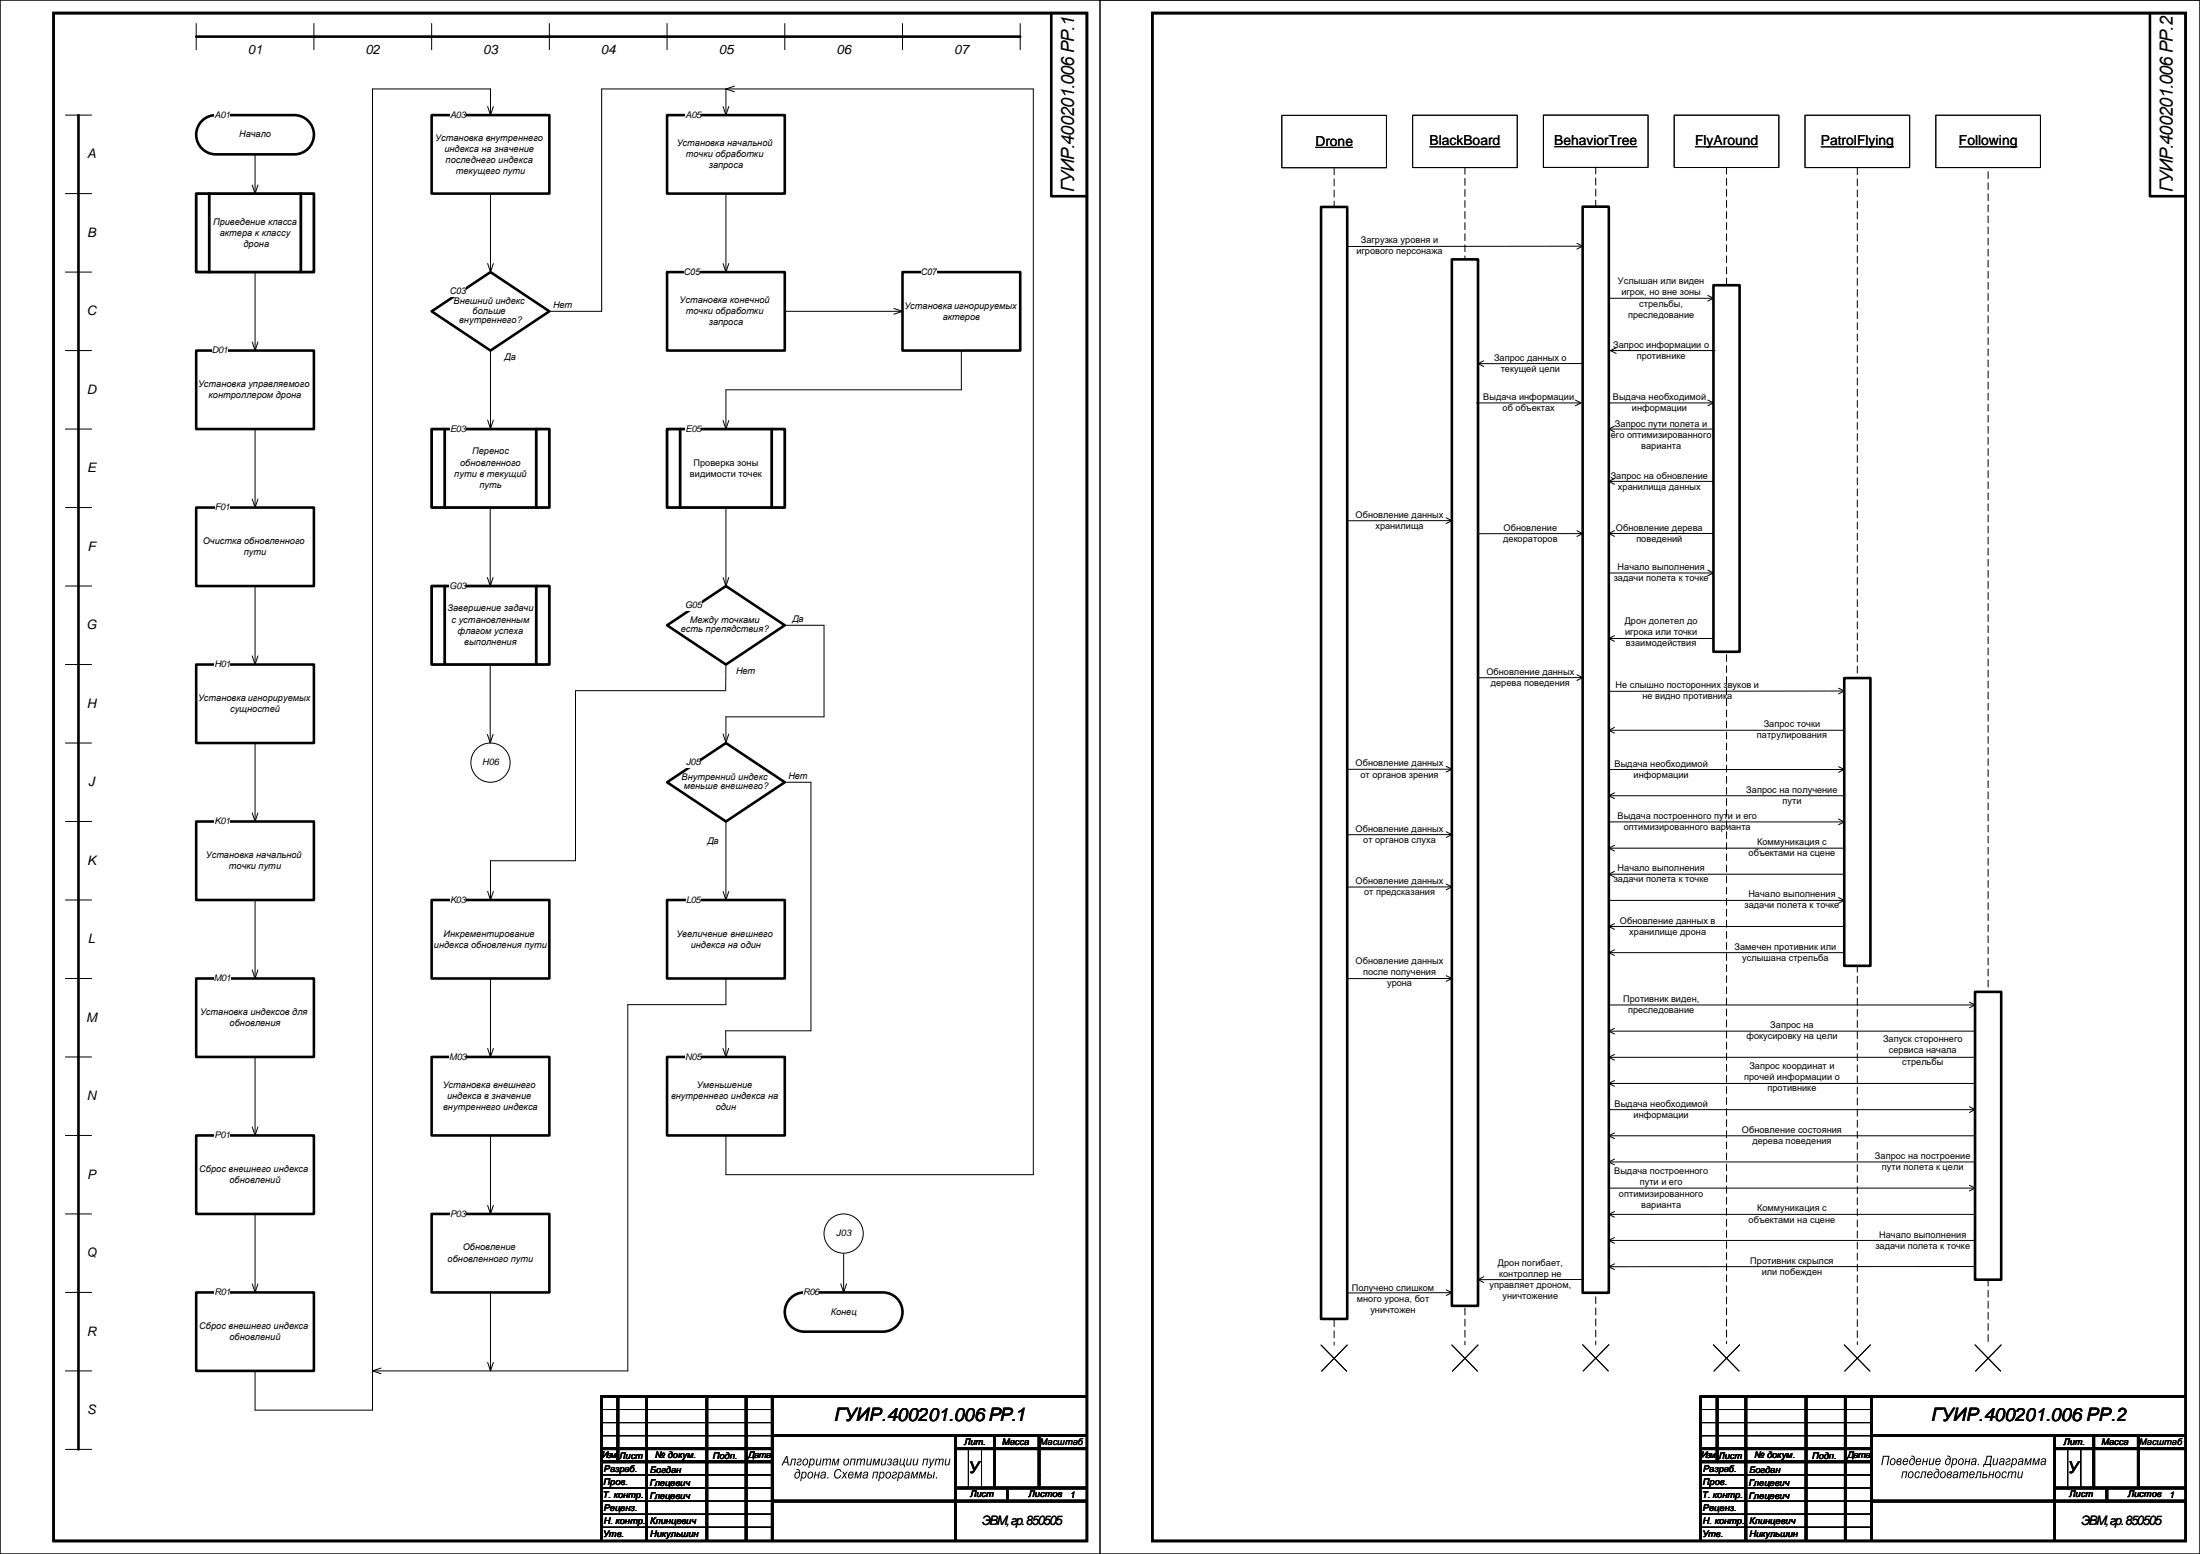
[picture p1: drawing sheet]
<svg xmlns="http://www.w3.org/2000/svg" width="841mm" height="594mm" viewBox="0 0 841 594" stroke-linecap="round" stroke-linejoin="round" font-family="sans-serif">
<g fill="none" stroke="#000" stroke-width=".38">
<path d="M0 0h841v594h-841zM0 0h420.5v594h-420.5zM420.5 .1h420.5v593.9h-420.5zM230.2 538.8h65M650.4 538.8h65M230.2 543.8h65M230.2 548.7h65M370.2 553.7v15.1M375.2 553.7v15.1M650.4 543.8h65M650.4 548.7h65M790.4 553.7v15.1"/>
<path d="M795.4 553.7v15.1M230.2 563.7h65M230.2 568.8h65M230.2 573.8h65M230.2 578.7h65M650.4 563.7h65M650.4 568.8h65M650.4 573.8h65M650.4 578.7h65M230.2 583.7h65M650.4 583.7h65"/>
</g>
<path d="M20.5 5h395v584h-395zM440.5 5h395v584h-395z" fill="none" stroke="#000" stroke-width="1" stroke-linecap="butt"/>
<g fill="none" stroke="#000" stroke-width="1">
<path d="M401.9 5v70h13.6M821.9 5v70h13.6M229.9 533.7v55.1M230.2 533.7h185M236.2 534.3v24.4M247.2 533.7v55.1M270.2 533.7v55.1M285.2 533.7v55.1M295.2 533.7v55.1M650.1 533.7v55.1M650.4 533.7h185M656.4 534.3v24.4"/>
<path d="M667.4 533.7v55.1M690.4 533.7v55.1M705.4 533.7v55.1M715.4 533.7v55.1M230.2 553.7h65M230.2 558.7h65M295.2 548.7h120M365.2 548.7v40.1M365.2 553.7h50M380.2 548.7v20.1M397.2 548.7v20.1M650.4 553.7h65"/>
<path d="M650.4 558.7h65M715.4 548.7h120M785.4 553.7h50M785.4 548.7v40.1M800.4 548.7v20.1M817.4 548.7v20.1M295.2 573.8h120M365.2 568.8h50M385.2 568.8v5M715.4 573.8h120M785.4 568.8h50M805.4 568.8v5"/>
</g>
<path d="M77.6 45.8a7.5 7.5 0 0 1 4.9-1.8h30a7.5 7.5 0 0 1 7.5 7.5 7.5 7.5 0 0 1-7.5 7.5h-30a7.5 7.5 0 0 1-7-4.9 7.5 7.5 0 0 1 2.1-8.3z" fill-rule="evenodd" fill="#fff"/>
<path d="M75 14h315M30 44v510M77.6 45.8a7.5 7.5 0 0 1 4.9-1.8h30a7.5 7.5 0 0 1 7.5 7.5 7.5 7.5 0 0 1-7.5 7.5h-30a7.5 7.5 0 0 1-7-4.9 7.5 7.5 0 0 1 2.1-8.3z" fill="none" stroke="#000" stroke-width="1"/>
<g fill="none" stroke="#000" stroke-width=".38">
<path d="M75 9v10M120 9v10M165 9v10M210 9v10M255 9v10M300 9v10M345 9v10M390 9v10M25 44h10M25 74h10M25 104h10M25 134h10"/>
<path d="M25 164h10M25 194h10M25 224h10M25 254h10M25 284h10M25 314h10M25 344h10M25 374h10M25 404h10M25 434h10M25 464h10"/>
</g>
<path d="M82 42.1h6v4.2h-6z" fill-rule="evenodd" fill="#fff"/>
<path d="M97.5 59v15M96.4 70.7l1.1 3.3 1.1-3.3M25 494h10M25 524h10M25 554h10" fill="none" stroke="#000" stroke-width=".38"/>
<path d="M75 74h45v30h-45z" fill-rule="evenodd" fill="#fff"/>
<path d="M75 74h45v30h-45z" fill="none" stroke="#000" stroke-width="1.1"/>
<path d="M81.4 82.6h32.2v12.8h-32.2z" fill-rule="evenodd" fill="#fff"/>
<path d="M80 74v30M115 74v30" fill="none" stroke="#000" stroke-width="1.1"/>
<path d="M75 134h45v30h-45z" fill-rule="evenodd" fill="#fff"/>
<path d="M75 134h45v30h-45z" fill="none" stroke="#000" stroke-width=".99"/>
<path d="M97.5 104v30M96.4 130.7l1.1 3.3 1.1-3.3" fill="none" stroke="#000" stroke-width=".38"/>
<path d="M75 194h45v30h-45z" fill-rule="evenodd" fill="#fff"/>
<path d="M75 194h45v30h-45z" fill="none" stroke="#000" stroke-width=".99"/>
<path d="M75 254h45v30h-45z" fill-rule="evenodd" fill="#fff"/>
<path d="M75 254h45v30h-45z" fill="none" stroke="#000" stroke-width=".99"/>
<path d="M75 314h45v30h-45z" fill-rule="evenodd" fill="#fff"/>
<path d="M75 314h45v30h-45z" fill="none" stroke="#000" stroke-width=".99"/>
<path d="M75 374h45v30h-45z" fill-rule="evenodd" fill="#fff"/>
<path d="M75 374h45v30h-45z" fill="none" stroke="#000" stroke-width=".99"/>
<path d="M75 434h45v30h-45z" fill-rule="evenodd" fill="#fff"/>
<path d="M75 434h45v30h-45z" fill="none" stroke="#000" stroke-width=".99"/>
<path d="M75 494h45v30h-45z" fill-rule="evenodd" fill="#fff"/>
<path d="M75 494h45v30h-45z" fill="none" stroke="#000" stroke-width=".99"/>
<g fill="none" stroke="#000" stroke-width=".38">
<path d="M186.4 40.7l1.1 3.3 1.1-3.3M187.5 44v-10h-45.1v505h-44.9v-15M97.5 164v30M96.4 190.7l1.1 3.3 1.1-3.3M97.5 224v30M96.4 250.7l1.1 3.3 1.1-3.3M97.5 284v30M96.4 310.7l1.1 3.3 1.1-3.3M97.5 344v30M96.4 370.7l1.1 3.3 1.1-3.3M97.5 404v30M96.4 430.7l1.1 3.3 1.1-3.3"/>
<path d="M97.5 464v30M96.4 490.7l1.1 3.3 1.1-3.3"/>
</g>
<path d="M165 44h45v30h-45z" fill-rule="evenodd" fill="#fff"/>
<path d="M165 44h45v30h-45z" fill="none" stroke="#000" stroke-width=".99"/>
<path d="M165 119l22.5-15 22.5 15-22.5 15z" fill-rule="evenodd" fill="#fff"/>
<path d="M165 119l22.5-15 22.5 15-22.5 15z" fill="none" stroke="#000" stroke-width=".99"/>
<path d="M171.9 109.2h6.2v4.2h-6.2z" fill-rule="evenodd" fill="#fff"/>
<path d="M187.5 134v29.8M186.4 160.6l1.1 3.2 1.1-3.2" fill="none" stroke="#000" stroke-width=".38"/>
<circle cx="187.5" cy="291.5" r="7.5" fill="#fff"/>
<g fill="none" stroke="#000" stroke-width=".38">
<path d="M187.5 74v30M186.4 100.7l1.1 3.3 1.1-3.3"/>
<circle cx="187.5" cy="291.5" r="7.5"/>
</g>
<g fill="#fff">
<path d="M192.9 134.4h4.2v4.2h-4.2z" fill-rule="evenodd"/>
<path d="M165 164h45v30h-45z" fill-rule="evenodd"/>
</g>
<path d="M165 164h45v30h-45z" fill="none" stroke="#000" stroke-width="1.1"/>
<path d="M173.7 170.5h27.6v17h-27.6z" fill-rule="evenodd" fill="#fff"/>
<path d="M170 164v30M205 164v30" fill="none" stroke="#000" stroke-width="1.1"/>
<path d="M165 224h45v30h-45z" fill-rule="evenodd" fill="#fff"/>
<path d="M165 224h45v30h-45z" fill="none" stroke="#000" stroke-width="1.1"/>
<path d="M171 230.5h33v17h-33z" fill-rule="evenodd" fill="#fff"/>
<path d="M170 224v30M205 224v30" fill="none" stroke="#000" stroke-width="1.1"/>
<path d="M187.4 194v30M186.3 220.7l1.1 3.3 1.1-3.3M187.4 254v30M186.3 280.7l1.1 3.3 1.1-3.3" fill="none" stroke="#000" stroke-width=".38"/>
<path d="M255 239l22.5-15 22.5 15-22.5 15z" fill-rule="evenodd" fill="#fff"/>
<path d="M255 239l22.5-15 22.5 15-22.5 15z" fill="none" stroke="#000" stroke-width=".99"/>
<g fill="#fff">
<path d="M261.8 229.2h6.3v4.2h-6.3z" fill-rule="evenodd"/>
<path d="M302.9 234.4h4.2v4.2h-4.2z" fill-rule="evenodd"/>
</g>
<path d="M276.4 40.7l1.1 3.3 1.1-3.3M277.5 44v-10h-47.5v85h-20" fill="none" stroke="#000" stroke-width=".38"/>
<path d="M255 164h45v30h-45z" fill-rule="evenodd" fill="#fff"/>
<path d="M255 164h45v30h-45z" fill="none" stroke="#000" stroke-width="1.1"/>
<path d="M263.7 174.8h27.6v8.4h-27.6z" fill-rule="evenodd" fill="#fff"/>
<path d="M260 164v30M295 164v30" fill="none" stroke="#000" stroke-width="1.1"/>
<path d="M277.5 194v30M276.4 220.7l1.1 3.3 1.1-3.3" fill="none" stroke="#000" stroke-width=".38"/>
<path d="M211.5 114.4h7v4.2h-7z" fill-rule="evenodd" fill="#fff"/>
<path d="M277.5 274v9.8M276.4 280.6l1.1 3.2 1.1-3.2" fill="none" stroke="#000" stroke-width=".38"/>
<path d="M255 299l22.5-15 22.5 15-22.5 15z" fill-rule="evenodd" fill="#fff"/>
<path d="M255 299l22.5-15 22.5 15-22.5 15z" fill="none" stroke="#000" stroke-width=".99"/>
<g fill="#fff">
<path d="M262.3 289.2h5.4v4.2h-5.4z" fill-rule="evenodd"/>
<path d="M301.5 294.4h7v4.2h-7z" fill-rule="evenodd"/>
<path d="M255 344h45v30h-45z" fill-rule="evenodd"/>
</g>
<path d="M255 344h45v30h-45z" fill="none" stroke="#000" stroke-width=".99"/>
<path d="M277.4 394l.1 10M278.6 400.7l-1.1 3.3-1.1-3.3" fill="none" stroke="#000" stroke-width=".38"/>
<path d="M255 404h45v30h-45z" fill-rule="evenodd" fill="#fff"/>
<path d="M255 404h45v30h-45z" fill="none" stroke="#000" stroke-width=".99"/>
<path d="M300 299h10v95h-32.6M277.5 314v30M276.4 340.7l1.1 3.3 1.1-3.3" fill="none" stroke="#000" stroke-width=".38"/>
<path d="M270.4 319.4h4.2v4.2h-4.2z" fill-rule="evenodd" fill="#fff"/>
<path d="M300 239h15M277.5 374v10M142.4 524h97.6M145.7 522.9l-3.3 1.1 3.3 1.1" fill="none" stroke="#000" stroke-width=".38"/>
<path d="M255 44h45v30h-45z" fill-rule="evenodd" fill="#fff"/>
<path d="M255 44h45v30h-45z" fill="none" stroke="#000" stroke-width=".99"/>
<path d="M255 104h45v30h-45z" fill-rule="evenodd" fill="#fff"/>
<path d="M255 104h45v30h-45z" fill="none" stroke="#000" stroke-width=".99"/>
<path d="M277.5 74v30M276.4 100.7l1.1 3.3 1.1-3.3M277.5 149v15M276.4 160.7l1.1 3.3 1.1-3.3M315 239v35h-37.5" fill="none" stroke="#000" stroke-width=".38"/>
<path d="M165 404h45v30h-45z" fill-rule="evenodd" fill="#fff"/>
<path d="M165 404h45v30h-45z" fill="none" stroke="#000" stroke-width=".99"/>
<path d="M165 344h45v30h-45z" fill-rule="evenodd" fill="#fff"/>
<path d="M165 344h45v30h-45z" fill="none" stroke="#000" stroke-width=".99"/>
<path d="M277.5 254l-.1 10h-57.4v65h-32.5v15M186.4 340.7l1.1 3.3 1.1-3.3M187.5 374v30M277.5 384h-37.5v140M186.4 400.7l1.1 3.3 1.1-3.3M187.5 434v30M186.4 460.7l1.1 3.3 1.1-3.3" fill="none" stroke="#000" stroke-width=".38"/>
<path d="M345 104h45v30h-45z" fill-rule="evenodd" fill="#fff"/>
<path d="M345 104h45v30h-45z" fill="none" stroke="#000" stroke-width=".99"/>
<path d="M300 119h45M341.7 117.9l3.3 1.1-3.3 1.1M367.5 134v15h-90" fill="none" stroke="#000" stroke-width=".38"/>
<path d="M165 464h45v30h-45z" fill-rule="evenodd" fill="#fff"/>
<path d="M165 464h45v30h-45z" fill="none" stroke="#000" stroke-width=".99"/>
<path d="M187.5 494v30M186.4 520.7l1.1 3.3 1.1-3.3" fill="none" stroke="#000" stroke-width=".38"/>
<circle cx="322.5" cy="471.5" r="7.5" fill="#fff"/>
<circle cx="322.5" cy="471.5" r="7.5" fill="none" stroke="#000" stroke-width=".38"/>
<path d="M302.6 495.8a7.5 7.5 0 0 1 4.9-1.8h30a7.5 7.5 0 0 1 7.5 7.5 7.5 7.5 0 0 1-7.5 7.5h-30a7.5 7.5 0 0 1-7-4.9 7.5 7.5 0 0 1 2.1-8.3z" fill-rule="evenodd" fill="#fff"/>
<path d="M302.6 495.8a7.5 7.5 0 0 1 4.9-1.8h30a7.5 7.5 0 0 1 7.5 7.5 7.5 7.5 0 0 1-7.5 7.5h-30a7.5 7.5 0 0 1-7-4.9 7.5 7.5 0 0 1 2.1-8.3z" fill="none" stroke="#000" stroke-width="1"/>
<path d="M306.9 491.9h6.2v4.2h-6.2z" fill-rule="evenodd" fill="#fff"/>
<path d="M322.5 479.2v14.8M321.4 490.7l1.1 3.3 1.1-3.3" fill="none" stroke="#000" stroke-width=".38"/>
<g fill="#fff">
<path d="M172 41.9h6v4.2h-6z" fill-rule="evenodd"/>
<path d="M262 41.9h6v4.2h-6z" fill-rule="evenodd"/>
<path d="M351.9 101.9h6.2v4.2h-6.2z" fill-rule="evenodd"/>
<path d="M261.4 101.9h6.2v4.2h-6.2z" fill-rule="evenodd"/>
<path d="M80.9 131.9h6.2v4.2h-6.2z" fill-rule="evenodd"/>
<path d="M82.1 191.9h5.8v4.2h-5.8z" fill-rule="evenodd"/>
<path d="M81.9 251.9h6.1v4.2h-6.1z" fill-rule="evenodd"/>
<path d="M82 311.9h6v4.2h-6z" fill-rule="evenodd"/>
<path d="M81.8 371.9h6.4v4.2h-6.4z" fill-rule="evenodd"/>
<path d="M82 431.9h6v4.2h-6z" fill-rule="evenodd"/>
<path d="M81.9 491.9h6.1v4.2h-6.1z" fill-rule="evenodd"/>
<path d="M172 161.9h6v4.2h-6z" fill-rule="evenodd"/>
<path d="M171.9 221.9h6.3v4.2h-6.3z" fill-rule="evenodd"/>
<path d="M172 341.9h6v4.2h-6z" fill-rule="evenodd"/>
<path d="M171.8 401.9h6.4v4.2h-6.4z" fill-rule="evenodd"/>
<path d="M172 461.9h6v4.2h-6z" fill-rule="evenodd"/>
<path d="M262 161.9h6v4.2h-6z" fill-rule="evenodd"/>
<path d="M262.2 341.9h5.6v4.2h-5.6z" fill-rule="evenodd"/>
<path d="M261.9 401.9h6.2v4.2h-6.2z" fill-rule="evenodd"/>
</g>
<g fill="none" stroke="#000" stroke-width=".38">
<path d="M277.5 34h117.5v415h-117.5v-15M280.8 32.9l-3.3 1.1 3.3 1.1M490 44.1h40v20h-40zM540 44.1h40v20h-40zM590 44h40v20h-40zM690 44.1h40v20h-40zM740 44.1h40v20h-40zM505 514.1l9.8 10M515 514.1l-9.8 10M555 514.1l9.8 10M565 514.1l-9.8 10M605 514l9.8 10"/>
<path d="M615 514l-9.8 10M705 514.1l9.8 10M715 514.1l-9.8 10M755 514.1l9.8 10M765 514.1l-9.8 10"/>
</g>
<g fill="#000">
<path d="M300.5 556.5h.5l.5 3.6h-.4l-.1-1h-1.3l-.5 1h-.5zM300.7 556.9l-.8 1.8h1zM302.6 557.5h1.7l-.5 2.6h-.4l.5-2.2h-1l-.4 2-.8 .2 .5-.5zM305.1 557.6a.83 .83 0 0 1 1.4 .5 .83 .83 0 0 1-1.2 .9 .45 .45 0 0 0-.4 .6 .45 .45 0 0 0 .7 .2l.5-.5h.3a.92 .92 0 0 1-1.1 1 .92 .92 0 0 1-.6-1.4l.3-.1a.72 .72 0 0 0 1-.9l-1.3 .2zM307.3 557.7a1.21 1.21 0 0 1 1.7 .5 1.21 1.21 0 0 1-.5 1.6 1.14 1.14 0 0 1-1.6 0 1.14 1.14 0 0 1 .1-1.7zM307.5 558a.86 .86 0 0 0-.4 1.2 .86 .86 0 0 0 1.1 .4 .86 .86 0 0 0 .4-1.1 .86 .86 0 0 0-1.1-.5zM309.6 557.5h.4l-.1 .4a.91 .91 0 0 1 1.4-.2 .91 .91 0 0 1 .1 1.3l-.3 .6a.83 .83 0 0 1-.7 .5 .83 .83 0 0 1-.8-.4l-.2 1.4h-.4zM310.1 558l-.3 .9a.62 .62 0 0 0 .4 .9 .62 .62 0 0 0 .7-.7 .67 .67 0 0 0 .2-.9 .67 .67 0 0 0-1-.2zM312.2 557.5h.4l-.3 1.7a.52 .52 0 0 0 .4 .7 .52 .52 0 0 0 .6-.6l.4-1.8h.4l-.5 2.6h-.4l.1-.4a.77 .77 0 0 1-1.1 .5 .77 .77 0 0 1-.3-1.2zM314.7 557.5h.4l-.1 .5a.71 .71 0 0 1 .7-.5 .71 .71 0 0 1 .6 .5 .71 .71 0 0 1 1-.5 .71 .71 0 0 1 .4 1l-.4 1.6h-.4l.4-1.7a.38 .38 0 0 0-.1-.5 .38 .38 0 0 0-.5 .1l-.7 2.1h-.4l.3-2a.69 .69 0 0 0-.8 0 .69 .69 0 0 0-.3 .8l-.2 1.2h-.4zM318.4 557.5h.6l.2 2.1 1.1-2.1h.6l-.5 2.6h-.4l.4-2.1-1.1 2.1h-.3l-.3-2.1-.4 2.1h-.4zM322.9 557.7a1.21 1.21 0 0 1 1.7 .5 1.21 1.21 0 0 1-.5 1.6 1.14 1.14 0 0 1-1.6 0 1.14 1.14 0 0 1 .1-1.7zM323.1 558a.86 .86 0 0 0-.4 1.2 .86 .86 0 0 0 1.1 .4 .86 .86 0 0 0 .4-1.1 .86 .86 0 0 0-1.1-.5zM325.3 557.5h1.8l-.5 2.6h-.4l.5-2.2h-1.1l-.4 2.2h-.4zM327.7 557.5h.4l-.1 .5a.71 .71 0 0 1 .7-.5 .71 .71 0 0 1 .7 .5 .71 .71 0 0 1 .9-.5 .71 .71 0 0 1 .4 1l-.3 1.6h-.4l.3-1.7a.38 .38 0 0 0-.1-.5 .38 .38 0 0 0-.5 .1l-.7 2.1h-.4l.4-2a.69 .69 0 0 0-.9 0 .69 .69 0 0 0-.2 .8l-.3 1.2h-.4zM331.5 557.5h.4l-.3 1.7a.52 .52 0 0 0 .4 .7 .52 .52 0 0 0 .6-.6l.4-1.8h.4l-.5 2.6h-.4l.1-.4a.77 .77 0 0 1-1.1 .5 .77 .77 0 0 1-.3-1.2zM334 557.5h.6l.2 2.1 1.1-2.1h.6l-.5 2.6h-.4l.4-2.1-1.1 2.1h-.4l-.2-2.1-.4 2.1h-.4zM337.1 557.5h.4l-.3 1.7a.52 .52 0 0 0 .4 .7 .52 .52 0 0 0 .6-.6l.4-1.8h.4l-.5 2.6h-.4l.1-.4a.77 .77 0 0 1-1.1 .5 .77 .77 0 0 1-.3-1.2zM339.6 557.7a.75 .75 0 0 1 1.2-.1 .75 .75 0 0 1-.2 1.2 .89 .89 0 0 1-.4 1.4 .89 .89 0 0 1-1.2-.8h.4a.52 .52 0 0 0 .7 .5 .52 .52 0 0 0 .2-.9h-.5l.1-.4a.46 .46 0 0 0 .7-.2 .46 .46 0 0 0-.3-.6 .46 .46 0 0 0-.6 .4h-.4zM341.7 557.8a.92 .92 0 0 1 1.2-.3 .92 .92 0 0 1 .4 1.1l-.1 1.5h-.4l-.1-.3a.85 .85 0 0 1-1.1 .3 .85 .85 0 0 1-.3-1.2 .85 .85 0 0 1 1.1-.3l.5-.1a.56 .56 0 0 0-.4-.7 .56 .56 0 0 0-.7 .5h-.4zM341.8 559.1a.57 .57 0 0 0 .3 .8 .57 .57 0 0 0 .7-.7l.1-.4zM344.1 557.5h.4l-.3 1.6a.55 .55 0 0 0 .5 .8 .55 .55 0 0 0 .5-.7l.4-1.7h.4l-.4 2.2 .4 .1-.2 1.1h-.3l.1-.7-.4-.5a.75 .75 0 0 1-1 .5 .75 .75 0 0 1-.4-1zM346.7 557.5h.4l-.3 1.7a.52 .52 0 0 0 .4 .7 .52 .52 0 0 0 .6-.6l.4-1.8h.4l-.5 2.6h-.3v-.4a.77 .77 0 0 1-1 .5 .77 .77 0 0 1-.3-1.2zM349.2 557.5h.4l-.3 1.7a.52 .52 0 0 0 .4 .7 .52 .52 0 0 0 .6-.6l.4-1.8h.4l-.5 2.6h-.4l.1-.4a.77 .77 0 0 1-1 .5 .77 .77 0 0 1-.3-1.2zM353 557.5h1.9l-.5 2.6h-.4l.4-2.2h-1.1l-.4 2.2h-.4zM355.2 557.5h.4l.3 2.1 1-2.1h.4l-1.6 3.2-.6 .5-.3-.1v-.4h.5l.3-.6zM357.7 557.5h.4v.5a.71 .71 0 0 1 .6-.5 .71 .71 0 0 1 .7 .5 .71 .71 0 0 1 .9-.5 .71 .71 0 0 1 .4 1l-.3 1.6h-.4l.3-1.7a.38 .38 0 0 0 0-.5 .38 .38 0 0 0-.6 .1l-.7 2.1h-.4l.4-2a.69 .69 0 0 0-.9 0 .69 .69 0 0 0-.2 .8l-.3 1.2h-.3zM361.5 557.5h.4l-.3 1.7a.52 .52 0 0 0 .4 .7 .52 .52 0 0 0 .5-.6l.4-1.8h.4l-.5 2.6h-.3l.1-.4a.77 .77 0 0 1-1.1 .5 .77 .77 0 0 1-.3-1.2z"/>
<path d="M304.5 561.5a1.4 1.4 0 0 1 1.3 .6 1.4 1.4 0 0 1 0 1.5 1.15 1.15 0 0 1-.6 1.5 1.15 1.15 0 0 1-1.5-.7 1.22 1.22 0 0 1 .3-1.5 1.22 1.22 0 0 1 1.5 0l-.1-.8-1-.2zM304.5 563a.94 .94 0 0 0-.5 1 .94 .94 0 0 0 .8 .8 .97 .97 0 0 0 .8-1.1 .97 .97 0 0 0-.9-.8zM306.6 562.5h.3v.4a.91 .91 0 0 1 1.3-.2 .91 .91 0 0 1 .1 1.3l-.3 .6a.83 .83 0 0 1-.7 .5 .83 .83 0 0 1-.8-.4l-.2 1.4h-.4zM307 563l-.3 .9a.62 .62 0 0 0 .4 .9 .62 .62 0 0 0 .7-.7 .67 .67 0 0 0 .2-.9 .67 .67 0 0 0-1-.2zM309.2 562.7a1.21 1.21 0 0 1 1.7 .5 1.21 1.21 0 0 1-.5 1.6 1.14 1.14 0 0 1-1.6 0 1.14 1.14 0 0 1 .1-1.7zM309.4 563a.86 .86 0 0 0-.4 1.2 .86 .86 0 0 0 1.1 .4 .86 .86 0 0 0 .4-1.1 .86 .86 0 0 0-1.1-.5zM311.6 562.5h.4l-.3 1.1h1.1l.2-1.1h.4l-.5 2.6h-.4l.3-1.1h-1.1l-.2 1.1h-.4zM314 562.8a.93 .93 0 0 1 1.2-.3 .93 .93 0 0 1 .5 1.1l-.2 1.5h-.4v-.3a.85 .85 0 0 1-1.1 .3 .85 .85 0 0 1-.4-1.2 .85 .85 0 0 1 1.2-.3l.5-.1a.56 .56 0 0 0-.4-.7 .56 .56 0 0 0-.7 .5h-.4zM314.1 564.1a.57 .57 0 0 0 .4 .8 .57 .57 0 0 0 .6-.7l.1-.4zM316.3 564.6h.4l-.1 .5h-.4zM319.3 562a1.28 1.28 0 0 1 1.4-.5 1.28 1.28 0 0 1 1 1.1l-.4 .1a1 1 0 0 0-1.2-.8 1 1 0 0 0-.8 1.1 1.04 1.04 0 0 0 .1 1.5 1.04 1.04 0 0 0 1.5-.1l.2-.5h.5a1.42 1.42 0 0 1-1.8 1.2 1.42 1.42 0 0 1-.9-1.9zM322.1 562.5h.4l.4 1 .7-1h.5l-1 1.3 .6 1.3h-.5l-.4-.9-.7 .9h-.5l1-1.3zM324.6 562.8a1.01 1.01 0 0 1 1.3-.2 1.01 1.01 0 0 1 .4 1.3l-1.7 .2a.62 .62 0 0 0 .5 .7 .62 .62 0 0 0 .7-.6l.4 .1a1.1 1.1 0 0 1-1.7 .7 1.1 1.1 0 0 1-.2-1.7zM324.9 563l-.3 .6 1.3-.1a.57 .57 0 0 0-.3-.6 .57 .57 0 0 0-.7 .1zM327.1 562.5h.5l.3 2.1 1-2.1h.6l-.5 2.6h-.4l.4-2.1-1.1 2.1h-.3l-.2-2.1-.5 2.1h-.3zM330.2 562.8a.93 .93 0 0 1 1.1-.3 .93 .93 0 0 1 .5 1.1l-.1 1.5h-.4l-.1-.3a.85 .85 0 0 1-1.1 .3 .85 .85 0 0 1-.3-1.2 .85 .85 0 0 1 1.1-.3l.5-.1a.56 .56 0 0 0-.4-.7 .56 .56 0 0 0-.7 .5h-.4zM330.3 564.1a.57 .57 0 0 0 .3 .8 .57 .57 0 0 0 .7-.7l.1-.4zM333.9 562.5h1.8l-.5 2.6h-.4l.5-2.2h-1.1l-.4 2.2h-.4zM336.4 562.5h.3v.4a.91 .91 0 0 1 1.3-.2 .91 .91 0 0 1 .1 1.3l-.3 .6a.83 .83 0 0 1-.7 .5 .83 .83 0 0 1-.8-.4l-.2 1.4h-.4zM336.8 563l-.3 .9a.62 .62 0 0 0 .4 .9 .62 .62 0 0 0 .7-.7 .67 .67 0 0 0 .2-.9 .67 .67 0 0 0-1-.2zM339 562.7a1.21 1.21 0 0 1 1.7 .5 1.21 1.21 0 0 1-.5 1.6 1.14 1.14 0 0 1-1.6 0 1.14 1.14 0 0 1 .1-1.7zM339.2 563a.86 .86 0 0 0-.4 1.2 .86 .86 0 0 0 1.1 .4 .86 .86 0 0 0 .4-1.1 .86 .86 0 0 0-1.1-.5zM341.5 562.6a.83 .83 0 0 1 1.4 .5 .83 .83 0 0 1-1.1 .9 .45 .45 0 0 0-.5 .6 .45 .45 0 0 0 .7 .2l.5-.5h.3a.91 .91 0 0 1-1.1 1 .91 .91 0 0 1-.6-1.4l.3-.1a.72 .72 0 0 0 1-.9l-1.3 .2zM343.6 562.5h.3v.4a.91 .91 0 0 1 1.3-.2 .91 .91 0 0 1 .1 1.3l-.3 .6a.83 .83 0 0 1-.7 .5 .83 .83 0 0 1-.8-.4l-.2 1.4h-.4zM344 563l-.3 .9a.62 .62 0 0 0 .4 .9 .62 .62 0 0 0 .7-.7 .67 .67 0 0 0 .2-.9 .67 .67 0 0 0-1-.2zM346.1 562.8a.93 .93 0 0 1 1.2-.3 .93 .93 0 0 1 .4 1.1l-.1 1.5h-.4l-.1-.3a.85 .85 0 0 1-1.1 .3 .85 .85 0 0 1-.3-1.2 .85 .85 0 0 1 1.1-.3l.6-.1a.56 .56 0 0 0-.5-.7 .56 .56 0 0 0-.6 .5h-.5zM346.2 564.1a.57 .57 0 0 0 .3 .8 .57 .57 0 0 0 .7-.7l.1-.4zM348.6 562.5h.6l.2 2.1 1.1-2.1h.6l-.5 2.6h-.4l.4-2.1-1.1 2.1h-.4l-.2-2.1-.4 2.1h-.4zM351.6 562.5h.6l.3 2.1 1-2.1h.6l-.5 2.6h-.4l.4-2.1-1.1 2.1h-.3l-.2-2.1-.5 2.1h-.4zM357 562.5h.4l-.5 2.6h-.4zM354.7 562.5h.4l-.2 1a.88 .88 0 0 1 1.4 .6 .88 .88 0 0 1-1.1 1h-1zM354.9 563.9l-.2 .9h.5a.48 .48 0 0 0 .7-.4 .48 .48 0 0 0-.6-.5zM357.8 564.6h.4v.5h-.5z"/>
<path d="M719.8 556.4h2.5l-.6 3.6h-.5l.6-3.2h-1.6l-.6 3.2h-.5zM723 557.6a1.21 1.21 0 0 1 1.6 .4 1.21 1.21 0 0 1-.4 1.7 1.14 1.14 0 0 1-1.7 0 1.14 1.14 0 0 1 .1-1.7zM723.2 557.9a.86 .86 0 0 0-.5 1.1 .86 .86 0 0 0 1.2 .5 .86 .86 0 0 0 .4-1.1 .86 .86 0 0 0-1.1-.5zM725.5 557.6a.77 .77 0 0 1 1.2-.3 .77 .77 0 0 1-.1 1.3h-.2a.87 .87 0 0 1-.3 1.5 .87 .87 0 0 1-1.2-.9l.1-.8zM725.7 557.9l-.2 .6a.61 .61 0 0 0 .7 0 .61 .61 0 0 0 .3-.7zM725.3 558.8v.1a.52 .52 0 0 0 .1 .7 .52 .52 0 0 0 .7 0 .52 .52 0 0 0 0-.8zM727.8 557.7a1.01 1.01 0 0 1 1.3-.2 1.01 1.01 0 0 1 .3 1.3l-1.7 .1a.63 .63 0 0 0 .5 .8 .63 .63 0 0 0 .7-.6l.4 .1a1.1 1.1 0 0 1-1.6 .7 1.1 1.1 0 0 1-.2-1.8zM728.1 557.9l-.3 .6 1.3-.1a.57 .57 0 0 0-.3-.7 .57 .57 0 0 0-.7 .2zM730.6 556.4a1.4 1.4 0 0 1 1.4 .6 1.4 1.4 0 0 1 0 1.5 1.15 1.15 0 0 1-.7 1.5 1.15 1.15 0 0 1-1.5-.7 1.22 1.22 0 0 1 .3-1.5 1.22 1.22 0 0 1 1.6 0l-.2-.8-.9-.3zM730.6 557.9a.94 .94 0 0 0-.5 1 .94 .94 0 0 0 .9 .8 .97 .97 0 0 0 .7-1.1 .97 .97 0 0 0-.9-.9zM732.7 557.7a1.01 1.01 0 0 1 1.3-.2 1.01 1.01 0 0 1 .4 1.3l-1.7 .1a.63 .63 0 0 0 .4 .8 .63 .63 0 0 0 .8-.6l.4 .1a1.1 1.1 0 0 1-1.7 .7 1.1 1.1 0 0 1-.2-1.8zM733 557.9l-.3 .6 1.3-.1a.57 .57 0 0 0-.3-.7 .57 .57 0 0 0-.7 .2zM735.2 557.4h.4l-.2 1.1h1.1l.2-1.1h.4l-.5 2.6h-.4l.2-1.2h-1.1l-.2 1.2h-.4zM737.6 557.4h.4l-.3 1.7a.52 .52 0 0 0 .4 .7 .52 .52 0 0 0 .6-.6l.4-1.8h.4l-.5 2.6h-.3l.1-.5a.77 .77 0 0 1-1.1 .5 .77 .77 0 0 1-.3-1.1zM740.2 557.7a1.01 1.01 0 0 1 1.3-.2 1.01 1.01 0 0 1 .4 1.3l-1.8 .1a.63 .63 0 0 0 .5 .8 .63 .63 0 0 0 .8-.6l.4 .1a1.1 1.1 0 0 1-1.7 .7 1.1 1.1 0 0 1-.2-1.8zM740.5 557.9l-.3 .6 1.3-.1a.57 .57 0 0 0-.3-.7 .57 .57 0 0 0-.7 .2zM744.4 556.4a1.4 1.4 0 0 1 1.3 .6 1.4 1.4 0 0 1 0 1.5 1.15 1.15 0 0 1-.7 1.5 1.15 1.15 0 0 1-1.5-.7 1.22 1.22 0 0 1 .3-1.5 1.22 1.22 0 0 1 1.6 0l-.2-.8-.9-.3zM744.3 557.9a.94 .94 0 0 0-.5 1 .94 .94 0 0 0 .9 .8 .97 .97 0 0 0 .7-1.1 .97 .97 0 0 0-.9-.9zM746.4 557.4h.4l-.1 .4a.91 .91 0 0 1 1.3-.2 .91 .91 0 0 1 .1 1.3l-.2 .6a.83 .83 0 0 1-.7 .5 .83 .83 0 0 1-.8-.4l-.3 1.4h-.4zM746.9 557.9l-.4 .9a.62 .62 0 0 0 .5 .9 .62 .62 0 0 0 .7-.7 .67 .67 0 0 0 .1-1 .67 .67 0 0 0-.9-.1zM749.1 557.6a1.21 1.21 0 0 1 1.6 .4 1.21 1.21 0 0 1-.4 1.7 1.14 1.14 0 0 1-1.7 0 1.14 1.14 0 0 1 .1-1.7zM749.3 557.9a.86 .86 0 0 0-.5 1.1 .86 .86 0 0 0 1.1 .5 .86 .86 0 0 0 .5-1.1 .86 .86 0 0 0-1.1-.5zM751.4 557.4h.4l-.2 1.1h1.1l.2-1.1h.4l-.5 2.6h-.4l.2-1.2h-1.1l-.2 1.2h-.4zM753.9 557.7a.93 .93 0 0 1 1.2-.3 .93 .93 0 0 1 .4 1.1l-.1 1.5h-.4l-.1-.3a.85 .85 0 0 1-1.1 .2 .85 .85 0 0 1-.3-1.1 .85 .85 0 0 1 1.1-.3l.6-.1a.56 .56 0 0 0-.5-.7 .56 .56 0 0 0-.6 .5l-.4-.1zM754 558.9a.57 .57 0 0 0 .3 .9 .57 .57 0 0 0 .7-.7l.1-.4zM756.1 559.5h.4l-.1 .5h-.4zM759.4 556.4h2.2l-.7 3.2h.3l-.2 1.1h-.4l.2-.7h-2.3l-.1 .7h-.4l.2-1.1h.3l.5-1.1zM759.8 556.8l-.9 2.8h1.6l.6-2.8zM762 557.4h.4l-.3 1.7a.52 .52 0 0 0 .4 .7 .52 .52 0 0 0 .6-.6l.4-1.8h.4l-.5 2.6h-.3v-.5a.77 .77 0 0 1-1 .5 .77 .77 0 0 1-.3-1.1zM764.6 557.7a.93 .93 0 0 1 1.2-.3 .93 .93 0 0 1 .5 1.1l-.2 1.5h-.4v-.3a.85 .85 0 0 1-1.2 .2 .85 .85 0 0 1-.3-1.1 .85 .85 0 0 1 1.1-.3l.6-.1a.56 .56 0 0 0-.5-.7 .56 .56 0 0 0-.6 .5l-.4-.1zM764.7 558.9a.57 .57 0 0 0 .4 .9 .57 .57 0 0 0 .6-.7l.1-.4zM767.2 557.5a.83 .83 0 0 1 1.4 .5 .83 .83 0 0 1-1.1 .9 .45 .45 0 0 0-.5 .6 .45 .45 0 0 0 .7 .2l.5-.5h.3a.91 .91 0 0 1-1.1 1 .91 .91 0 0 1-.6-1.4l.3-.2a.72 .72 0 0 0 1-.8l-1.3 .2zM769.3 557.4h.3v.4a.91 .91 0 0 1 1.3-.2 .91 .91 0 0 1 .1 1.3l-.3 .6a.83 .83 0 0 1-.7 .5 .83 .83 0 0 1-.8-.4l-.2 1.4h-.4zM769.7 557.9l-.3 .9a.62 .62 0 0 0 .4 .9 .62 .62 0 0 0 .8-.7 .67 .67 0 0 0 .1-1 .67 .67 0 0 0-1-.1zM771.8 557.7a.93 .93 0 0 1 1.2-.3 .93 .93 0 0 1 .4 1.1l-.1 1.5h-.4v-.3a.85 .85 0 0 1-1.2 .2 .85 .85 0 0 1-.3-1.1 .85 .85 0 0 1 1.1-.3l.6-.1a.56 .56 0 0 0-.5-.7 .56 .56 0 0 0-.6 .5l-.4-.1zM771.9 558.9a.57 .57 0 0 0 .4 .9 .57 .57 0 0 0 .6-.7l.1-.4zM774.3 557.4h.6l.2 2.1 1.1-2.1h.5l-.5 2.6h-.3l.4-2.1-1.1 2.1h-.4l-.2-2.2-.4 2.2h-.4zM777.4 557.4h.6l.2 2.1 1.1-2.1h.5l-.5 2.6h-.4l.4-2.1-1 2.1h-.4l-.2-2.2-.4 2.2h-.4zM780.5 557.7a.93 .93 0 0 1 1.2-.3 .93 .93 0 0 1 .4 1.1l-.1 1.5h-.4l-.1-.3a.85 .85 0 0 1-1.1 .2 .85 .85 0 0 1-.3-1.1 .85 .85 0 0 1 1.1-.3l.5-.1a.56 .56 0 0 0-.4-.7 .56 .56 0 0 0-.7 .5l-.4-.1zM780.6 558.9a.57 .57 0 0 0 .3 .9 .57 .57 0 0 0 .7-.7l.1-.4z"/>
<path d="M727.3 562.4h1.8l-.5 2.6h-.4l.5-2.2h-1.1l-.4 2.2h-.4zM729.9 562.6a1.21 1.21 0 0 1 1.6 .4 1.21 1.21 0 0 1-.4 1.7 1.14 1.14 0 0 1-1.7 0 1.14 1.14 0 0 1 .1-1.7zM730.1 562.9a.86 .86 0 0 0-.5 1.1 .86 .86 0 0 0 1.1 .5 .86 .86 0 0 0 .5-1.1 .86 .86 0 0 0-1.1-.5zM732.3 562.7a.89 .89 0 0 1 1-.3 .89 .89 0 0 1 .6 .8h-.4a.69 .69 0 0 0-.9-.4 .69 .69 0 0 0-.3 1 .59 .59 0 0 0 .4 .9 .59 .59 0 0 0 .7-.6h.4a1.01 1.01 0 0 1-1.4 .9 1.01 1.01 0 0 1-.5-1.5zM734.7 562.4h1.7l-.5 2.6h-.4l.5-2.2h-1l-.4 1.9-.8 .3 .5-.5zM737.1 562.7a1.01 1.01 0 0 1 1.3-.2 1.01 1.01 0 0 1 .4 1.3l-1.8 .2a.62 .62 0 0 0 .6 .7 .62 .62 0 0 0 .7-.6l.4 .1a1.1 1.1 0 0 1-1.7 .7 1.1 1.1 0 0 1-.2-1.8zM737.4 562.9l-.3 .6 1.3-.1a.57 .57 0 0 0-.3-.7 .57 .57 0 0 0-.7 .2zM740 561.4a1.4 1.4 0 0 1 1.3 .6 1.4 1.4 0 0 1 0 1.5 1.15 1.15 0 0 1-.7 1.5 1.15 1.15 0 0 1-1.4-.7 1.22 1.22 0 0 1 .2-1.5 1.22 1.22 0 0 1 1.6 0l-.1-.8-1-.3zM739.9 562.9a.94 .94 0 0 0-.5 1 .94 .94 0 0 0 .9 .8 .97 .97 0 0 0 .7-1.1 .97 .97 0 0 0-.9-.9zM742.2 562.6a1.21 1.21 0 0 1 1.6 .4 1.21 1.21 0 0 1-.4 1.7 1.14 1.14 0 0 1-1.7 0 1.14 1.14 0 0 1 .1-1.7zM742.4 562.9a.86 .86 0 0 0-.5 1.1 .86 .86 0 0 0 1.2 .5 .86 .86 0 0 0 .4-1.1 .86 .86 0 0 0-1.1-.5zM744.7 562.6a.77 .77 0 0 1 1.2-.3 .77 .77 0 0 1-.1 1.3h-.2a.87 .87 0 0 1-.3 1.5 .87 .87 0 0 1-1.2-.9l.1-.8zM744.9 562.9l-.1 .6a.61 .61 0 0 0 .7 0 .61 .61 0 0 0 .2-.7zM744.5 563.8v.1a.52 .52 0 0 0 .1 .7 .52 .52 0 0 0 .7 0 .52 .52 0 0 0 0-.8zM746.9 562.7a.93 .93 0 0 1 1.2-.3 .93 .93 0 0 1 .4 1.1l-.1 1.5h-.4l-.1-.3a.85 .85 0 0 1-1.1 .2 .85 .85 0 0 1-.3-1.1 .85 .85 0 0 1 1.1-.3l.6-.1a.56 .56 0 0 0-.5-.7 .56 .56 0 0 0-.6 .5l-.4-.1zM747 563.9a.57 .57 0 0 0 .3 .9 .57 .57 0 0 0 .7-.7l.1-.4zM749.4 562.4h.4l-.1 .4a.71 .71 0 0 1 .6-.4 .71 .71 0 0 1 .7 .4l.5-.4a.64 .64 0 0 1 .8 .2 .64 .64 0 0 1 0 .7l-.3 1.7h-.4l.3-1.7a.37 .37 0 0 0 0-.5 .37 .37 0 0 0-.6 0l-.3 .5-.4 1.7h-.4l.4-1.8a.36 .36 0 0 0-.1-.4 .36 .36 0 0 0-.5 0l-.4 .5-.3 1.7h-.4zM753.2 562.7a1.01 1.01 0 0 1 1.3-.2 1.01 1.01 0 0 1 .4 1.3l-1.8 .2a.62 .62 0 0 0 .6 .7 .62 .62 0 0 0 .7-.6l.3 .1a1.1 1.1 0 0 1-1.6 .7 1.1 1.1 0 0 1-.2-1.8zM753.5 562.9l-.3 .6 1.3-.1a.57 .57 0 0 0-.3-.7 .57 .57 0 0 0-.7 .2zM755.8 562.4h1.8l-.5 2.6h-.4l.4-2.2h-1l-.4 1.9-.8 .3 .5-.5zM758.2 562.4h.4l-.2 1a.88 .88 0 0 1 1.3 .6 .88 .88 0 0 1-1 1h-1zM758.3 563.8l-.2 .8h.5a.48 .48 0 0 0 .7-.3 .48 .48 0 0 0-.5-.5zM760.5 562.4h.4l-.2 1.1h1.1l.2-1.1h.4l-.5 2.6h-.4l.2-1.2h-1l-.3 1.2h-.4zM763.2 562.6a1.21 1.21 0 0 1 1.6 .4 1.21 1.21 0 0 1-.5 1.7 1.14 1.14 0 0 1-1.6 0 1.14 1.14 0 0 1 .1-1.7zM763.3 562.9a.86 .86 0 0 0-.4 1.1 .86 .86 0 0 0 1.1 .5 .86 .86 0 0 0 .5-1.1 .86 .86 0 0 0-1.2-.5zM765.5 562.7a.89 .89 0 0 1 1-.3 .89 .89 0 0 1 .7 .8h-.4a.69 .69 0 0 0-1-.4 .69 .69 0 0 0-.3 1 .59 .59 0 0 0 .4 .9 .59 .59 0 0 0 .7-.6h.4a1.01 1.01 0 0 1-1.3 .9 1.01 1.01 0 0 1-.5-1.5zM767.8 562.4h.4l-.1 .4a.71 .71 0 0 1 .7-.4 .71 .71 0 0 1 .6 .4l.5-.4a.64 .64 0 0 1 .8 .2 .64 .64 0 0 1 0 .7l-.3 1.7h-.4l.4-1.7a.37 .37 0 0 0-.1-.5 .37 .37 0 0 0-.5 0l-.4 .5-.3 1.7h-.4l.3-1.8a.36 .36 0 0 0-.1-.4 .36 .36 0 0 0-.5 0l-.4 .5-.3 1.7h-.4zM771.5 562.4h.4l-.3 1.7a.52 .52 0 0 0 .4 .7 .52 .52 0 0 0 .6-.6l.4-1.8h.4l-.5 2.6h-.4l.1-.5a.77 .77 0 0 1-1.1 .5 .77 .77 0 0 1-.3-1.1z"/>
</g>
<path d="M502.8 56.3h14.4M546.5 56.1h27M594.1 56.1h31.8M696 56.1h28M748.8 56.1h22.4" fill="none" stroke="#000" stroke-width=".39"/>
<path d="M510 64.2v449.9M560 63.9v450.2M610 63.9v450.1M710 64.1v449.8M760 65.6v448.5" fill="none" stroke="#000" stroke-width=".38" stroke-dasharray="2.6 1.6"/>
<path d="M505 79.1h10v425h-10z" fill-rule="evenodd" fill="#fff"/>
<path d="M505 79.1h10v425h-10z" fill="none" stroke="#000" stroke-width="1"/>
<path d="M602.8 93l2.2 1.1-2.2 1.1M605 94.1l-90 .1" fill="none" stroke="#000" stroke-width=".38"/>
<path d="M605 79h10v415.1h-10z" fill-rule="evenodd" fill="#fff"/>
<path d="M605 79h10v415.1h-10z" fill="none" stroke="#000" stroke-width="1"/>
<path d="M615 114h40M652.8 112.9l2.2 1.1-2.2 1.1M615 244h40M617.2 243l-2.2 1 2.2 1.1" fill="none" stroke="#000" stroke-width=".38"/>
<path d="M705 259.2h10v110h-10z" fill-rule="evenodd" fill="#fff"/>
<path d="M705 259.2h10v110h-10z" fill="none" stroke="#000" stroke-width="1"/>
<path d="M615 279.1h90M617.2 278l-2.2 1.1 2.2 1.1M702.8 263l2.2 1.1-2.2 1.1M705 264.1l-90 .1M615 344.2h90M702.8 343.1l2.2 1.1-2.2 1M615 364.1h90M617.2 363l-2.2 1.1 2.2 1.1" fill="none" stroke="#000" stroke-width=".38"/>
<path d="M755 379.1h10v110h-10z" fill-rule="evenodd" fill="#fff"/>
<path d="M755 379.1h10v110h-10z" fill="none" stroke="#000" stroke-width="1"/>
<path d="M640 44h40v20h-40zM615 384.1h140M752.8 383l2.2 1.1-2.2 1.1M617.2 483.1l-2.2 1.1 2.2 1.1M755 484.1l-140 .1M655 514l9.8 10.1M665 514l-9.8 10.1" fill="none" stroke="#000" stroke-width=".38"/>
<path d="M647.9 56.1h24.2" fill="none" stroke="#000" stroke-width=".39"/>
<path d="M660 63.9v449.7" fill="none" stroke="#000" stroke-width=".38" stroke-dasharray="2.6 1.6"/>
<path d="M655 109h10v140.1h-10z" fill-rule="evenodd" fill="#fff"/>
<path d="M655 109h10v140.1h-10z" fill="none" stroke="#000" stroke-width="1"/>
<path d="M555 99.1h10v400h-10z" fill-rule="evenodd" fill="#fff"/>
<path d="M555 99.1h10v400h-10z" fill="none" stroke="#000" stroke-width="1"/>
<g fill="none" stroke="#000" stroke-width=".38">
<path d="M567.2 137.9l-2.2 1.1 2.2 1.1M605 138.9l-40 .1M615.6 134h40M617.8 132.9l-2.2 1.1 2.2 1.1M564.4 154h40M602.2 152.9l2.2 1.1-2.2 1.1M615 154h40M652.8 152.9l2.2 1.1-2.2 1.1M615 164h40M617.2 162.9l-2.2 1.1 2.2 1.1M552.8 197.9l2.2 1.1-2.2 1.1M555 199l-40 .1"/>
<path d="M615 184h40M617.2 182.9l-2.2 1.1 2.2 1.1M602.8 202.9l2.2 1-2.2 1.1M605 203.9l-40 .1M615 203.9h40M615 219h40M617.2 202.8l-2.2 1.1 2.2 1.1M652.8 217.9l2.2 1.1-2.2 1.1M602.8 257.9l2.2 1.1-2.2 1.1M605 259l-40 .1M552.8 292.9l2.2 1.1-2.2 1.1M555 294l-40 .1"/>
<path d="M615 294.1h90M702.8 293l2.2 1.1-2.2 1.1M552.8 317.9l2.2 1.1-2.2 1.1M555 319l-40 .1M615 304.2h90M615 314.2h90M617.2 303.1l-2.2 1.1 2.2 1M702.8 313.1l2.2 1.1-2.2 1M552.8 337.9l2.2 1.1-2.2 1.1M555 339l-40 .1M615 324.2h90M615 334.2h90"/>
<path d="M617.2 323.1l-2.2 1.1 2.2 1.1M617.2 333.1l-2.2 1.1 2.2 1M615 354.1h90M617.2 353l-2.2 1.1 2.2 1.1M552.8 372.9l2.2 1.1-2.2 1.1M555 374l-40 .1M615 394.1h140M617.2 393l-2.2 1.1 2.2 1.1M615 404.1h140M615 414.1h140M617.2 403l-2.2 1.1 2.2 1.1M617.2 413l-2.2 1.1 2.2 1.1"/>
<path d="M615 434.1h140M615 424.1h140M617.2 433l-2.2 1.1 2.2 1.1M752.8 423l2.2 1.1-2.2 1.1M615 444.1h140M615 454.1h140M617.2 443l-2.2 1.1 2.2 1.1M752.8 453l2.2 1.1-2.2 1.1M615 464.2h140M615 474.1h140M617.2 463.1l-2.2 1.1 2.2 1.1M617.2 473l-2.2 1.1 2.2 1.1"/>
<path d="M552.8 493l2.2 1.1-2.2 1.1M555 494.1l-40 .1M567.2 488l-2.2 1.1 2.2 1.1M605 489.1h-40"/>
</g>
<path d="M281.5 254.4h7v4.2h-7z" fill-rule="evenodd" fill="#fff"/>
<g font-size="7.1">
<text x="319" y="543.2">ГУИР.400201.006РР.1</text>
<text x="738.3" y="543.2">ГУИР.400201.006 РР.2</text>
</g>
<g font-size="7">
<text x="410.6" y="73.5" transform="rotate(-90 410.6 73.5)">ГУИР.400201.006 РР.1</text>
<text x="830.6" y="73.5" transform="rotate(-90 830.6 73.5)">ГУИР.400201.006 РР.2</text>
</g>
<g font-size="6.3">
<text x="370.3" y="562.9">У</text>
<text x="790.5" y="562.9">У</text>
</g>
<g font-size="5.3">
<text x="502.8" y="55.8">Drone</text>
<text x="546.5" y="55.6">BlackBoard</text>
<text x="594.1" y="55.5">BehaviorTree</text>
<text x="648" y="55.5">FlyAround</text>
<text x="696.1" y="55.6">PatrolFlying</text>
<text x="748.9" y="55.6">Following</text>
</g>
<g font-size="5">
<text x="94.7" y="20.5">01</text>
<text x="139.7" y="20.5">02</text>
<text x="184.7" y="20.5">03</text>
<text x="229.7" y="20.5">04</text>
<text x="274.7" y="20.5">05</text>
<text x="319.7" y="20.5">06</text>
<text x="364.7" y="20.5">07</text>
<text x="33.3" y="60.5">A</text>
<text x="33.3" y="90.5">B</text>
<text x="33.2" y="120.5">C</text>
<text x="33.2" y="150.5">D</text>
<text x="33.3" y="180.5">E</text>
<text x="33.5" y="210.5">F</text>
<text x="33.1" y="240.5">G</text>
<text x="33.2" y="270.5">H</text>
<text x="33.7" y="300.5">J</text>
<text x="33.3" y="330.5">K</text>
<text x="33.6" y="360.5">L</text>
<text x="32.9" y="390.5">M</text>
<text x="33.2" y="420.5">N</text>
<text x="33.3" y="450.5">P</text>
<text x="33.1" y="480.5">Q</text>
<text x="33.2" y="510.5">R</text>
<text x="33.3" y="540.5">S</text>
<text x="375.3" y="583">ЭВМ, гр. 850505</text>
<text x="795.5" y="583">ЭВМ, гр. 850505</text>
</g>
<g font-size="3.5">
<text x="82" y="45.2">A01</text>
<text x="172" y="45">A03</text>
<text x="262.1" y="45">A05</text>
<text x="91.4" y="52.6">Начало</text>
<text x="166.4" y="53.7">Установка внутреннего</text>
<text x="169.9" y="57.9">индекса на значение</text>
<text x="258.7" y="55.8">Установка начальной</text>
<text x="170.3" y="62.2">последнего индекса</text>
<text x="262.2" y="60.1">точки обработки</text>
<text x="270.9" y="64.3">запроса</text>
<text x="174.2" y="66.4">текущего пути</text>
<text x="81.4" y="85.8">Приведение класса</text>
<text x="84" y="90.1">актера к классу</text>
<text x="93.1" y="94.3">дрона</text>
<text x="520.2" y="93">Загрузка уровня и</text>
<text x="518.5" y="97.3">игрового персонажа</text>
<text x="261.5" y="105.1">С05</text>
<text x="352" y="105.1">С07</text>
<text x="172" y="112.4">С03</text>
<text x="618.5" y="108.7">Услышан или виден</text>
<text x="619.8" y="112.9">игрок, но вне зоны</text>
<text x="173.4" y="116.4">Внешний индекс</text>
<text x="180.7" y="119.9">больше</text>
<text x="211.5" y="117.6">Нет</text>
<text x="259.8" y="115.8">Установка конечной</text>
<text x="345.7" y="117.9">Установка игнорируемых</text>
<text x="626.7" y="117.2">стрельбы,</text>
<text x="175.5" y="123.4">внутреннего?</text>
<text x="262.2" y="120.1">точки обработки</text>
<text x="270.9" y="124.3">запроса</text>
<text x="360.4" y="122.2">актеров</text>
<text x="622.3" y="121.4">преследование</text>
<text x="80.9" y="135.1">D01</text>
<text x="192.9" y="137.6">Да</text>
<text x="571.1" y="137.9">Запрос данных о</text>
<text x="616.7" y="133">Запрос информации о</text>
<text x="625.7" y="137.2">противнике</text>
<text x="573.7" y="142.2">текущей цели</text>
<text x="75.7" y="148">Установка управляемого</text>
<text x="79.8" y="152.2">контроллером дрона</text>
<text x="567" y="153">Выдача информации</text>
<text x="616.6" y="153">Выдача необходимой</text>
<text x="574.4" y="157.2">об объектах</text>
<text x="623.9" y="157.2">информации</text>
<text x="172" y="165.1">E03</text>
<text x="262.1" y="165.1">E05</text>
<text x="615.8" y="167.6">его оптимизированного</text>
<text x="617.4" y="163.3">Запрос пути полета и</text>
<text x="180.5" y="173.7">Перенос</text>
<text x="627.4" y="171.8">варианта</text>
<text x="175.9" y="177.9">обновленного</text>
<text x="265.1" y="178">Проверка зоны</text>
<text x="173.7" y="182.2">пути в текущий</text>
<text x="263.8" y="182.2">видимости точек</text>
<text x="615.7" y="183">Запрос на обновление</text>
<text x="183.3" y="186.4">путь</text>
<text x="618.5" y="187.2">хранилища данных</text>
<text x="82.1" y="195.1">F01</text>
<text x="518.2" y="198">Обновление данных</text>
<text x="525.8" y="202.2">хранилища</text>
<text x="574.8" y="203">Обновление</text>
<text x="617.7" y="202.9">Обновление дерева</text>
<text x="77.5" y="208">Очистка обновленного</text>
<text x="574.6" y="207.2">декораторов</text>
<text x="625.5" y="207.1">поведений</text>
<text x="93.2" y="212.2">пути</text>
<text x="618.3" y="218">Начало выполнения</text>
<text x="171.9" y="225.1">G03</text>
<text x="616.9" y="222.2">задачи полета к точке</text>
<text x="171" y="233.7">Завершение задачи</text>
<text x="261.9" y="232.4">G05</text>
<text x="172.6" y="238">с установленным</text>
<text x="263.6" y="238.1">Между точками</text>
<text x="302.9" y="237.6">Да</text>
<text x="621.1" y="238.3">Дрон долетел до</text>
<text x="174.9" y="242.2">флагом успеха</text>
<text x="260.3" y="241.7">есть препядствия?</text>
<text x="621.2" y="242.6">игрока или точки</text>
<text x="177.5" y="246.4">выполнения</text>
<text x="621.6" y="246.8">взаимодействия</text>
<text x="82" y="255.1">H01</text>
<text x="281.5" y="257.6">Нет</text>
<text x="568.2" y="258">Обновление данных</text>
<text x="569.9" y="262.2">дерева поведения</text>
<text x="617.6" y="263">Не слышно посторонних звуков и</text>
<text x="75.7" y="268">Установка игнорируемых</text>
<text x="627.8" y="267.2">не видно противника</text>
<text x="88" y="272.2">сущностей</text>
<text x="674.2" y="278">Запрос точки</text>
<text x="671.6" y="282.3">патрулирования</text>
<text x="184.3" y="292.6">H06</text>
<text x="262.3" y="292.4">J05</text>
<text x="518.2" y="293">Обновление данных</text>
<text x="617.2" y="293">Выдача необходимой</text>
<text x="260.5" y="298.1">Внутренний индекс</text>
<text x="301.5" y="297.6">Нет</text>
<text x="520.1" y="297.2">от органов зрения</text>
<text x="624.5" y="297.3">информации</text>
<text x="261.4" y="301.7">меньше внешнего?</text>
<text x="667.6" y="303.1">Запрос на получение</text>
<text x="681.4" y="307.3">пути</text>
<text x="82" y="315.1">K01</text>
<text x="518.2" y="318">Обновление данных</text>
<text x="618.4" y="313.1">Выдача построенного пути и его</text>
<text x="620.8" y="317.4">оптимизированного варианта</text>
<text x="270.4" y="322.6">Да</text>
<text x="521.1" y="322.2">от органов слуха</text>
<text x="671.7" y="322.9">Коммуникация с</text>
<text x="78.7" y="328">Установка начальной</text>
<text x="668.4" y="327.2">объектами на сцене</text>
<text x="87.5" y="332.2">точки пути</text>
<text x="618.3" y="333">Начало выполнения</text>
<text x="518.2" y="338">Обновление данных</text>
<text x="616.9" y="337.2">задачи полета к точке</text>
<text x="172" y="345.1">K03</text>
<text x="262.3" y="345.1">L05</text>
<text x="521.5" y="342.2">от предсказания</text>
<text x="666.9" y="347.2">задачи полета к точке</text>
<text x="668.3" y="343">Начало выполнения</text>
<text x="619.3" y="353.1">Обновление данных в</text>
<text x="169.6" y="358">Инкрементирование</text>
<text x="258.6" y="358">Увеличение внешнего</text>
<text x="622.8" y="357.3">хранилище дрона</text>
<text x="165.9" y="362.2">индекса обновления пути</text>
<text x="264.1" y="362.2">индекса на один</text>
<text x="663.1" y="363">Замечен противник или</text>
<text x="518.2" y="368.3">Обновление данных</text>
<text x="666" y="367.2">услышана стрельба</text>
<text x="81.8" y="375.1">M01</text>
<text x="521" y="372.6">после получения</text>
<text x="530.2" y="376.8">урона</text>
<text x="620.5" y="383.2">Противник виден,</text>
<text x="76.5" y="388">Установка индексов для</text>
<text x="622.3" y="387.4">преследование</text>
<text x="87.8" y="392.2">обновления</text>
<text x="676.7" y="393">Запрос на</text>
<text x="667.6" y="397.3">фокусировку на цели</text>
<text x="719.8" y="398.4">Запуск стороннего</text>
<text x="171.8" y="405.1">M03</text>
<text x="262" y="405.1">N05</text>
<text x="722.1" y="402.7">сервиса начала</text>
<text x="727.2" y="406.9">стрельбы</text>
<text x="666.7" y="412.7">прочей информации о</text>
<text x="668.7" y="408.4">Запрос координат и</text>
<text x="169.2" y="415.8">Установка внешнего</text>
<text x="266.4" y="415.8">Уменьшение</text>
<text x="675.7" y="416.9">противнике</text>
<text x="169.4" y="424.3">внутреннего индекса</text>
<text x="170.9" y="420.1">индекса в значение</text>
<text x="256.5" y="420.1">внутреннего индекса на</text>
<text x="273.6" y="424.3">один</text>
<text x="617.2" y="423.1">Выдача необходимой</text>
<text x="624.5" y="427.3">информации</text>
<text x="82" y="435.1">P01</text>
<text x="665.9" y="433.1">Обновление состояния</text>
<text x="669.9" y="437.3">дерева поведения</text>
<text x="716.7" y="443">Запрос на построение</text>
<text x="76.2" y="448">Сброс внешнего индекса</text>
<text x="617.1" y="448.9">Выдача построенного</text>
<text x="719.4" y="447.2">пути полета к цели</text>
<text x="87.7" y="452.2">обновлений</text>
<text x="626.8" y="453.1">пути и его</text>
<text x="618.9" y="457.3">оптимизированного</text>
<text x="627.4" y="461.6">варианта</text>
<text x="172" y="465.1">P03</text>
<text x="668.4" y="467.3">объектами на сцене</text>
<text x="671.7" y="463">Коммуникация с</text>
<text x="319.7" y="472.6">J03</text>
<text x="718.3" y="473">Начало выполнения</text>
<text x="176.9" y="478">Обновление</text>
<text x="716.9" y="477.3">задачи полета к точке</text>
<text x="171.1" y="482.2">обновленного пути</text>
<text x="572.6" y="483.8">Дрон погибает,</text>
<text x="669.1" y="483.2">Противник скрылся</text>
<text x="573.1" y="488">контроллер не</text>
<text x="673.5" y="487.4">или побежден</text>
<text x="82" y="495.1">R01</text>
<text x="307" y="495.1">R06</text>
<text x="516.7" y="493.4">Получено слишком</text>
<text x="518.7" y="497.6">много урона, бот</text>
<text x="569.4" y="492.3">управляет дроном,</text>
<text x="574.4" y="496.5">уничтожение</text>
<text x="317.6" y="502.6">Конец</text>
<text x="523.8" y="501.9">уничтожен</text>
<text x="76.2" y="508">Сброс внешнего индекса</text>
<text x="87.7" y="512.2">обновлений</text>
<text x="230" y="557.4">Изм.</text>
<text x="236.7" y="557.5">Лист</text>
<text x="250.5" y="557.4">№ докум.</text>
<text x="272.5" y="557.5">Подп.</text>
<text x="286" y="557.4">Дата</text>
<text x="368.6" y="552.3">Лит.</text>
<text x="383.1" y="552.3">Масса</text>
<text x="397.5" y="552.3">Масштаб</text>
<text x="650.3" y="557.4">Изм.</text>
<text x="656.9" y="557.5">Лист</text>
<text x="670.7" y="557.4">№ докум.</text>
<text x="692.7" y="557.5">Подп.</text>
<text x="706.2" y="557.4">Дата</text>
<text x="788.8" y="552.3">Лит.</text>
<text x="803.3" y="552.3">Масса</text>
<text x="817.7" y="552.3">Масштаб</text>
<text x="230.8" y="562.5">Разраб.</text>
<text x="248.6" y="562.9">Богдан</text>
<text x="651" y="562.5">Разраб.</text>
<text x="668.8" y="562.9">Богдан</text>
<text x="230.8" y="567.5">Пров.</text>
<text x="248.4" y="567.8">Глецевич</text>
<text x="651" y="567.5">Пров.</text>
<text x="668.6" y="567.8">Глецевич</text>
<text x="230.5" y="572.6">Т. контр.</text>
<text x="248.4" y="572.8">Глецевич</text>
<text x="370.8" y="572.3">Лист</text>
<text x="393.2" y="572.3">Листов</text>
<text x="409" y="572.4">1</text>
<text x="650.7" y="572.6">Т. контр.</text>
<text x="668.6" y="572.8">Глецевич</text>
<text x="791" y="572.3">Лист</text>
<text x="813.4" y="572.3">Листов</text>
<text x="829.2" y="572.4">1</text>
<text x="230.8" y="577.5">Реценз.</text>
<text x="651" y="577.5">Реценз.</text>
<text x="230.6" y="587.6">Утв.</text>
<text x="230.8" y="582.5">Н. контр.</text>
<text x="248.6" y="582.6">Клинцевич</text>
<text x="248.6" y="587.6">Никульшин</text>
<text x="650.8" y="587.6">Утв.</text>
<text x="651" y="582.5">Н. контр.</text>
<text x="668.8" y="582.6">Клинцевич</text>
<text x="668.8" y="587.6">Никульшин</text>
</g>
</svg>
